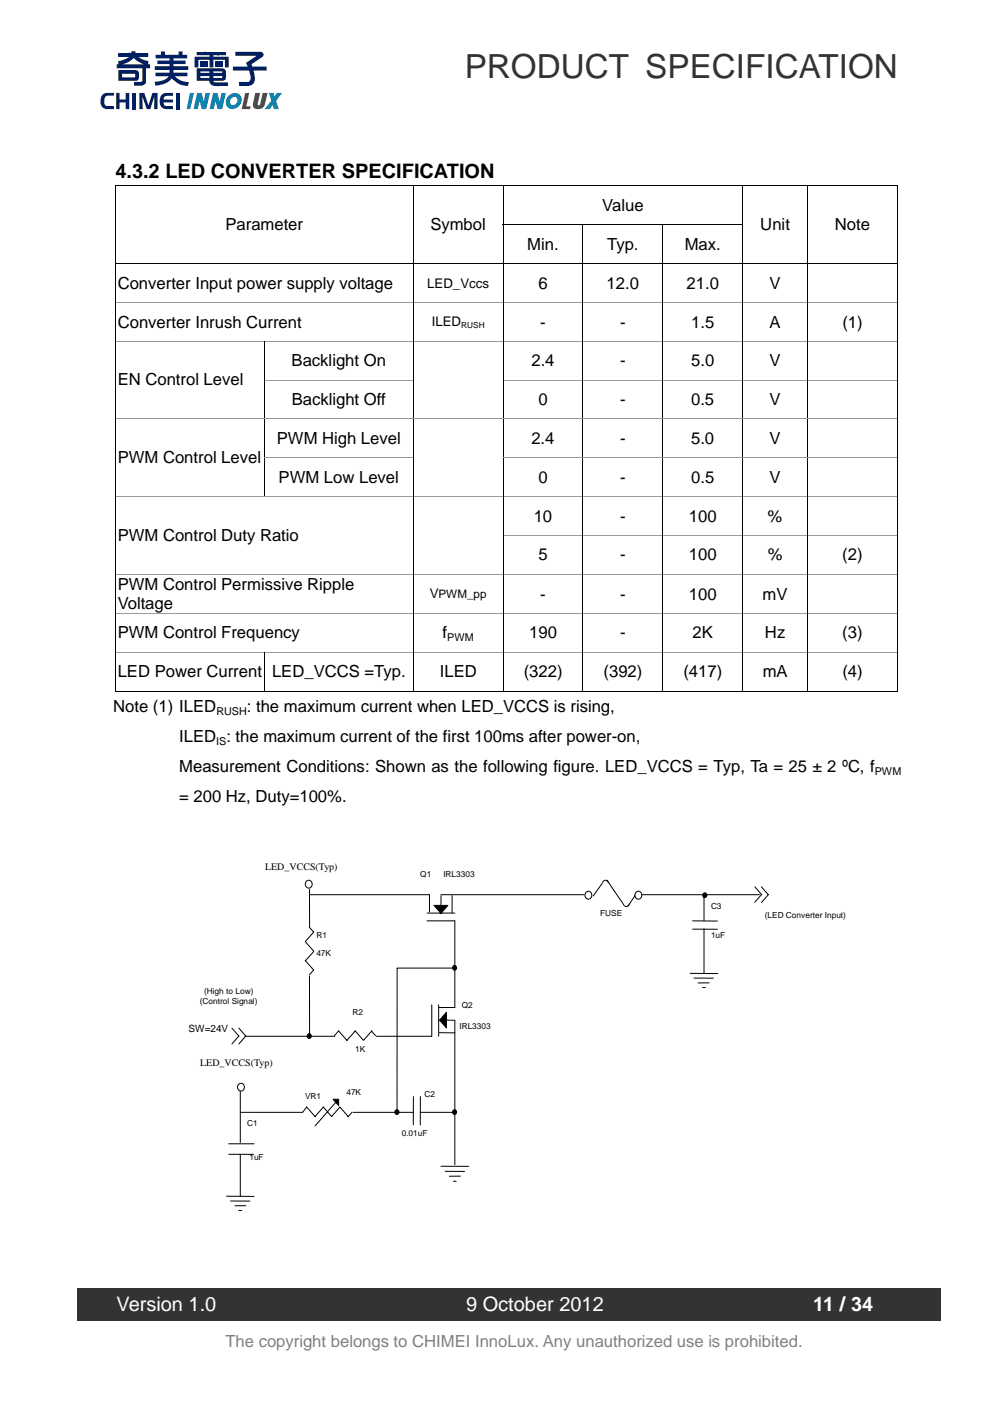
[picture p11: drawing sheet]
<svg xmlns="http://www.w3.org/2000/svg" width="210mm" height="297mm" viewBox="0 0 210 297" stroke-linecap="round" stroke-linejoin="round" font-family="sans-serif">
<path d="M16.4 273.3h183.1v6.8h-183.1z" fill="#333"/>
<g fill="#002063">
<path d="M37.3 19.7h.7v3.4h-.7z"/>
<path d="M28.1 19.7h.8v3.4h-.8z"/>
</g>
<g fill="#002063">
<path d="M34.2 20.2l.9-.5h1.6v.6h-1.2a.73 .73 0 0 0-.8 .8h2v.6h-2.1l.4 .7 1.7 .1v.6h-1.6a1.69 1.69 0 0 1-1.1-2.4z" fill-rule="evenodd"/>
<path d="M29.5 19.7h1.1l.9 2.6 .8-2.6h1.1v3.4h-.7v-2.7l-.8 2.7h-.8l-.9-2.7 .1 2.7h-.8z" fill-rule="evenodd"/>
<path d="M24.6 19.7h.8v1.4h1.2v-1.4h.8v3.4h-.8v-1.4h-1.2v1.4h-.8z" fill-rule="evenodd"/>
<path d="M21.7 20.2l.8-.5h1.7v.6h-1.3a.95 .95 0 0 0-.8 1.2v.5l.3 .4 1.8 .1v.6h-1.7a1.65 1.65 0 0 1-1.1-2.4z" fill-rule="evenodd"/>
</g>
<g fill="#007cc5">
<path d="M40.3 19.7h.8l-.8 3.4h-.7z" fill-rule="evenodd"/>
<path d="M41.8 19.7h1l.4 1.9 .4-1.9h.9l-.8 3.4h-.9l-.5-1.7-.4 1.7h-.9z" fill-rule="evenodd"/>
<path d="M45.2 19.7h.9l.5 1.9 .4-1.9h.9l-.8 3.4h-1l-.4-1.7-.4 1.7h-.9z" fill-rule="evenodd"/>
</g>
<path d="M52 19.7h.9l-.7 2.8h.9l-.1 .6h-1.8z" fill-rule="evenodd" fill="#df3232"/>
<path d="M54.1 19.7h1.1l-.5 2.2 .1 .4 .4-.2 .5-2.4h1l-.5 2.4a1.48 1.48 0 0 1-2.5 .6l-.1-.5z" fill-rule="evenodd" fill="#0e9f35"/>
<g fill="#007cc5">
<path d="M57 19.7h1l.2 .8 .5-.8h1.1l-1.3 1.7 .6 1.7h-1l-.3-.9-.6 .9h-1.1l1.4-1.7z" fill-rule="evenodd"/>
<path d="M48.5 20.3a1.57 1.57 0 0 0-.3 2.4 1.57 1.57 0 0 0 2.5-.2 1.57 1.57 0 0 0 .2-2.4 1.57 1.57 0 0 0-2.4 .2zM49 20.8a.77 .77 0 0 1 1.2 0 .77 .77 0 0 1-.1 1.2 .77 .77 0 0 1-1.2 0 .77 .77 0 0 1 .1-1.2z" fill-rule="evenodd"/>
</g>
<g fill="#002063">
<path d="M33 11.6h1.1v-.7h.9v.7h2.9v-.7h.8v.7h1v.8h-2.9v.4h2.5v.8h-2.5v.4h3.1v.8h-3.1v.6h3v.8h-2.7a4 4 0 0 0 2.9 1.2l-.2 .8a4.4 4.4 0 0 1-3.4-1.6 4.4 4.4 0 0 1-3.4 1.6l-.2-.9a3.5 3.5 0 0 0 3-1.1h-2.8v-.8h2.9v-.6h-3.1v-.8h3.1v-.4h-2.5v-.8h2.5v-.4h-2.9z"/>
<path d="M49.9 11h5.4a.6 .6 0 0 1 .5 .4 .6 .6 0 0 1-.2 .7l-2.3 1.5 .2 .5h3v.9h-2.7a2.68 2.68 0 0 1-.1 2.8l-1.1 .4h-1.9v-.8h2l.3-.4 .1-.8-.3-1.2h-3.4v-.9h3.1l-.3-.8 2.2-1.5h-4.5z"/>
<path d="M45.7 13h1.6v.4h-1.6z"/>
<path d="M45.7 13.7h1.6v.4h-1.6z"/>
<path d="M41.7 11h6.2v.7h-2.7v.3l3.3 .1v2.2h-.8v-1.6h-2.5v1.6h-.8v-1.6h-2.3v1.6h-.8v-2.2l3.1-.1v-.3h-2.7z"/>
<path d="M42.4 13h1.7v.4h-1.7z"/>
<path d="M42.4 13.7h1.7v.4h-1.7z"/>
<path d="M25.1 14.9v2.2h3.8l.4-.2 .1-.3a1.81 1.81 0 0 0-.1-1.5l-.6-.3zM25.9 15.6h2.8v.8h-2.8z"/>
<path d="M25 11.3v.8h2.4l-1.2 .6-1.1 .2v.7h-.4v.9h5.5v2.6l-.4 .3h-1.4v.8h1.6a1.17 1.17 0 0 0 .9-.7v-3h.9v-.9h-.4v-.7a3.9 3.9 0 0 1-2.1-.8h2.1v-.8h-2.7v-.4h-.8v.4zM25.8 13.6a3.8 3.8 0 0 0 2.5-1.3 4.8 4.8 0 0 0 2.7 1.3z"/>
<path d="M41.7 14.6v2.5h2.7a1.14 1.14 0 0 0 1.1 1.1h2.8v-.7h-2.7l-.4-.4h1.9l.7-.2 .1-.5v-1.2a.83 .83 0 0 0-.8-.7zM45.2 15.1h1.9v.4h-1.9zM45.2 16.1h1.9v.4h-1.9zM42.5 16.1h1.9v.4h-1.8zM42.5 15.1h1.9v.4h-1.9z"/>
</g>
<g fill="#000">
<path d="M24.4 39.3h.2v.2h-.2zM190.2 39.3h.2v.2h-.2zM24.4 47.6h.2v.2h-.2zM87.5 47.6h.2v.2h-.2zM171.1 47.6h.2v.2h-.2zM190.2 47.6h.2v.2h-.2zM24.4 64h.2v.2h-.2zM24.4 72.3h.2v.1h-.2zM190.2 64h.2v.2h-.2zM190.2 72.3h.2v.1h-.2zM24.4 80.5h.2v.2h-.2zM24.4 88.7h.2v.2h-.2z"/>
<path d="M24.4 97h.2v.1h-.2zM56 80.5h.1v.2h-.1zM56 97h.1v.1h-.1zM87.5 80.5h.2v.2h-.2zM87.5 97h.2v.1h-.2zM106.6 80.5h.1v.2h-.1zM106.6 97h.1v.1h-.1zM190.2 80.5h.2v.2h-.2zM190.2 88.7h.2v.2h-.2zM190.2 97h.2v.1h-.2zM24.4 105.2h.2v.1h-.2zM24.4 113.4h.2v.2h-.2z"/>
<path d="M87.5 113.4h.2v.2h-.2zM106.6 113.4h.1v.2h-.1zM190.2 105.2h.2v.1h-.2zM190.2 113.4h.2v.2h-.2zM24.4 121.7h.2v.1h-.2zM24.4 129.9h.2v.2h-.2zM24.4 138.2h.2v.1h-.2zM190.2 121.7h.2v.1h-.2zM190.2 129.9h.2v.2h-.2zM190.2 138.2h.2v.1h-.2zM190.2 146.4h.2v.2h-.2z"/>
</g>
<g fill="none" stroke="#000" stroke-width=".21">
<path d="M24.4 39.4h166M24.5 39.5v8.1M87.6 39.5v8.1M106.7 39.5v8.1M157.5 39.5v8.1M171.2 39.5v8.1M190.3 39.5v8.1M24.4 55.9h166M24.5 47.8v8M24.5 56v8M87.6 47.8v8M87.6 56v8"/>
<path d="M106.6 47.7h50.9M106.7 47.8v8M106.7 56v8M123.6 47.8v8M123.6 56v8M140.5 47.8v8M140.5 56v8M157.5 47.8v8M157.5 56v8M171.2 47.8v8M171.2 56v8M190.3 47.8v8"/>
<path d="M190.3 56v8M24.5 64.2v8.1M24.5 72.4v8.1M56 72.4v8.1M87.6 64.2v8.1M87.6 72.4v8.1M106.7 64.2v8.1M106.7 72.4v8.1M123.6 64.2v8.1M123.6 72.4v8.1M140.5 64.2v8.1M140.5 72.4v8.1"/>
<path d="M157.5 64.2v8.1M157.5 72.4v8.1M171.2 64.2v8.1M171.2 72.4v8.1M190.3 64.2v8.1M190.3 72.4v8.1M24.5 80.7v8M24.5 88.9v8.1M24.5 97.1v8.1M56 80.7v8M56 88.9v8.1M56 97.1v8.1"/>
<path d="M87.6 80.7v8M87.6 88.9v8.1M87.6 97.1v8.1M106.7 80.7v8M106.7 88.9v8.1M106.7 97.1v8.1M123.6 80.7v8M123.6 88.9v8.1M123.6 97.1v8.1M140.5 80.7v8M140.5 88.9v8.1M140.5 97.1v8.1"/>
<path d="M157.5 80.7v8M157.5 88.9v8.1M157.5 97.1v8.1M171.2 80.7v8M171.2 88.9v8.1M171.2 97.1v8.1M190.3 80.7v8M190.3 88.9v8.1M190.3 97.1v8.1M24.5 105.3v8.1M24.5 113.6v8.1M87.6 105.3v8.1"/>
<path d="M87.6 113.6v8.1M106.7 105.3v8.1M106.7 113.6v8.1M123.6 105.3v8.1M123.6 113.6v8.1M140.5 105.3v8.1M140.5 113.6v8.1M157.5 105.3v8.1M157.5 113.6v8.1M171.2 105.3v8.1M171.2 113.6v8.1M190.3 105.3v8.1"/>
<path d="M190.3 113.6v8.1M24.5 121.8v8.1M24.5 130.1v8.1M24.5 138.3v8.3M56 138.3v8.3M87.6 121.8v8.1M87.6 130.1v8.1M87.6 138.3v8.3M106.7 121.8v8.1M106.7 130.1v8.1M106.7 138.3v8.3M123.6 121.8v8.1"/>
<path d="M123.6 130.1v8.1M123.6 138.3v8.3M140.5 121.8v8.1M140.5 130.1v8.1M140.5 138.3v8.3M157.5 121.8v8.1M157.5 130.1v8.1M157.5 138.3v8.3M171.2 121.8v8.1M171.2 130.1v8.1M171.2 138.3v8.3M190.3 121.8v8.1"/>
<path d="M190.3 130.1v8.1M190.3 138.3v8.3M24.4 146.5h31.6M56.1 146.5h31.4M87.7 146.5h18.9M106.7 146.5h16.8M123.7 146.5h16.7M140.6 146.5h16.8M157.5 146.5h13.6M171.3 146.5h18.9M65.6 188.6v8l.9 1-1.8 2 1.8 2.1M65.6 189.7h25.5v3.7"/>
<path d="M90.6 195.2h5.8v18.4h-3.4M90.6 193.6h5.8M92 192h3l-1.5 1.6zM93.5 189.7h30.3M93.5 189.9v2M95.9 189.9l-.1 3.6M127.7 187.2l-1.9 2.8M128.7 186.6l1.5 2.2M136.1 189.7h24.9M146.8 195.2l5.3 .1M146.8 197h5.3M149.3 190.2v5"/>
<path d="M149.3 196.9v9.5M160 188l1.5 1.7M161.4 188l1.5 1.7-1.5 1.7M161.5 189.6l-1.5 1.7M49.2 218l1.5 1.7-1.5 1.6M50.7 218l1.4 1.7-1.4 1.6M51.9 219.7h19.1M64.7 203.7l1.8 2-.9 1M65.6 206.9v12.7M66.5 201.7l-1.8 2M78.8 218.6l.8 1M78.8 218.6l-1.7 2-1.8-2-1.7 2-1.8-2-.9 1"/>
<path d="M84.2 205.3h12.2M84.2 205.3v30.7M91.5 213v6.7h-11.7M93 213v6.7M93.2 218.9l3.2 .1M94.7 214.6v3.4l-1.5-1.7zM94.7 216.3h1.7M96.4 216.4v30.6M146.3 206.4h5.9M147.2 207.4h4.1M149 209.4h.6M150.4 208.4h-2.4"/>
<path d="M50.9 235.8h13.3l.8-1.1 1.8 2 1.8-2 1.7 2 1.8-2 1.7 2M50.9 231.4v10.8M70.6 233.1h1.2v1.3zM71.2 233.7l-4.4 5M74.7 235.8l-.9 1M74.9 235.8h12.7M87.7 232.5l-.1 6M89.1 235.8h6.8M89.1 232.5v6M48 253.6l5.9 .1M48.5 244.7l5.3 .1M48.5 242.5h5.4"/>
<path d="M48.9 254.6l4.1 .1M50.6 256.6l.6 .1M50.9 244.7v8.9M52.1 255.6l-2.3 .1M93.5 247.3h5.9M94.4 248.3l4.1 .1M96.1 250.4l.6 .1M97.6 249.4h-2.3"/>
<circle cx="65.5" cy="187.4" r=".8"/>
<circle cx="149.4" cy="189.8" r=".48"/>
<circle cx="65.6" cy="219.6" r=".47"/>
<circle cx="96.4" cy="205.2" r=".47"/>
<circle cx="51.1" cy="230.5" r=".79"/>
<circle cx="84.2" cy="235.8" r=".48"/>
<circle cx="96.4" cy="235.8" r=".47"/>
</g>
<path d="M24.6 64.1h165.6M24.6 72.3h165.6M24.6 88.8h165.6M56.1 80.6h31.4M56.1 97h31.4M106.7 80.6h83.5M106.7 97h83.5M24.6 105.3h165.6M106.7 113.5h83.5M24.6 121.8h165.6M24.6 130h165.6M24.6 138.3h165.6" fill="none" stroke="#9a9a9a" stroke-width=".21"/>
<g fill="#000">
<path d="M92 192h3l-1.5 1.6zM94.7 214.6v3.4l-1.5-1.7zM70.6 233.1h1.2v1.3z"/>
<circle cx="149.4" cy="189.8" r=".48"/>
<circle cx="65.6" cy="219.6" r=".47"/>
<circle cx="96.4" cy="205.2" r=".47"/>
<circle cx="84.2" cy="235.8" r=".48"/>
<circle cx="96.4" cy="235.8" r=".47"/>
</g>
<path d="M127.9 186.8a.54 .54 0 0 1 .9 .1l.2 .3-.6 1-.7-1.1z" fill-rule="evenodd" fill="#fff"/>
<path d="M127.7 187.1a.65 .65 0 0 1 .7-.5 .65 .65 0 0 1 .6 .6" fill="none" stroke="#000" stroke-width=".21"/>
<path d="M124.2 189.2a.76 .76 0 0 1 1.1 .1 .76 .76 0 0 1 0 1 .76 .76 0 0 1-1.1 .1 .92 .92 0 0 1 0-1.2z" fill-rule="evenodd" fill="#fff"/>
<path d="M124.2 189.2a.76 .76 0 0 1 1.1 .1 .76 .76 0 0 1 0 1 .76 .76 0 0 1-1.1 .1 .92 .92 0 0 1 0-1.2z" fill="none" stroke="#000" stroke-width=".21"/>
<path d="M134.8 189.2a.77 .77 0 0 1 1.1 .1 .77 .77 0 0 1 0 1 .77 .77 0 0 1-1.1 .1 .95 .95 0 0 1 0-1.2z" fill-rule="evenodd" fill="#fff"/>
<path d="M130.2 188.8l1.9 2.8M134.6 190l-1.5 2.2M134.8 189.2a.77 .77 0 0 1 1.1 .1 .77 .77 0 0 1 0 1 .77 .77 0 0 1-1.1 .1 .95 .95 0 0 1 0-1.2z" fill="none" stroke="#000" stroke-width=".21"/>
<path d="M132.8 190.6l.6 1a.65 .65 0 0 1-.6 .6 .65 .65 0 0 1-.7-.5z" fill-rule="evenodd" fill="#fff"/>
<path d="M133.4 191.6a.65 .65 0 0 1-.6 .6 .65 .65 0 0 1-.7-.5" fill="none" stroke="#000" stroke-width=".21"/>
<text font-size="7" fill="#333" x="98.5" y="16.6">PRODUCT SPECIFICATION</text>
<text font-size="4.2" x="24.5" y="37.8">4.3.2 LED CONVERTER SPECIFICATION</text>
<g font-size="4.2" fill="#fff">
<text x="24.7" y="277.9">Version 1.0</text>
<text x="98.8" y="277.9">9 October 2012</text>
<text x="172.4" y="277.9">11 / 34</text>
</g>
<g font-size="3.5">
<text x="127.7" y="44.8">Value</text>
<text x="47.8" y="48.8">Parameter</text>
<text x="91.2" y="48.8">Symbol</text>
<text x="111.8" y="53">Min.</text>
<text x="128.7" y="53">Typ.</text>
<text x="145.2" y="53">Max.</text>
<text x="161.2" y="48.8">Unit</text>
<text x="177" y="48.8">Note</text>
<text x="25" y="61.2">Converter Input power supply voltage</text>
<text x="114.2" y="61.2">6</text>
<text x="128.6" y="61.2">12.0</text>
<text x="145.6" y="61.2">21.0</text>
<text x="163.2" y="61.2">V</text>
<text x="25" y="69.4">Converter Inrush Current</text>
<text x="114.5" y="69.4">-</text>
<text x="131.5" y="69.4">-</text>
<text x="146.5" y="69.4">1.5</text>
<text x="163.2" y="69.4">A</text>
<text x="178.6" y="69.4">(1)</text>
<text x="61.8" y="77.7">Backlight On</text>
<text x="112.7" y="77.7">2.4</text>
<text x="131.5" y="77.7">-</text>
<text x="146.5" y="77.7">5.0</text>
<text x="163.2" y="77.7">V</text>
<text x="25" y="81.7">EN Control Level</text>
<text x="61.8" y="85.9">Backlight Off</text>
<text x="114.2" y="85.9">0</text>
<text x="131.5" y="85.9">-</text>
<text x="146.5" y="85.9">0.5</text>
<text x="163.2" y="85.9">V</text>
<text x="58.7" y="94.1">PWM High Level</text>
<text x="112.7" y="94.1">2.4</text>
<text x="131.5" y="94.1">-</text>
<text x="146.5" y="94.1">5.0</text>
<text x="163.2" y="94.1">V</text>
<text x="25" y="98.2">PWM Control Level</text>
<text x="59.1" y="102.4">PWM Low Level</text>
<text x="114.2" y="102.4">0</text>
<text x="131.5" y="102.4">-</text>
<text x="146.5" y="102.4">0.5</text>
<text x="163.2" y="102.4">V</text>
<text x="113.2" y="110.6">10</text>
<text x="131.5" y="110.6">-</text>
<text x="146" y="110.6">100</text>
<text x="162.8" y="110.6">%</text>
<text x="25" y="114.6">PWM Control Duty Ratio</text>
<text x="114.2" y="118.8">5</text>
<text x="131.5" y="118.8">-</text>
<text x="146" y="118.8">100</text>
<text x="162.8" y="118.8">%</text>
<text x="178.6" y="118.8">(2)</text>
<text x="25" y="125.1">PWM Control Permissive Ripple</text>
<text x="25" y="129.1">Voltage</text>
<text x="114.5" y="127.1">-</text>
<text x="131.5" y="127.1">-</text>
<text x="146" y="127.1">100</text>
<text x="161.7" y="127.1">mV</text>
<text x="25" y="135.4">PWM Control Frequency</text>
<text x="93.9" y="135.4">f</text>
<text x="112.2" y="135.4">190</text>
<text x="131.5" y="135.4">-</text>
<text x="146.8" y="135.4">2K</text>
<text x="162.2" y="135.4">Hz</text>
<text x="178.6" y="135.4">(3)</text>
<text x="25" y="143.6">LED Power Current LED_VCCS =Typ.</text>
<text x="93.2" y="143.6">ILED</text>
<text x="111" y="143.6">(322)</text>
<text x="128" y="143.6">(392)</text>
<text x="144.9" y="143.6">(417)</text>
<text x="161.7" y="143.6">mA</text>
<text x="178.6" y="143.6">(4)</text>
<text x="24" y="151">Note (1) ILED</text>
<text x="52.3" y="151">: the maximum current when LED_VCCS is rising,</text>
<text x="38" y="157.4">ILED : the maximum current of the first 100ms after power-on,</text>
<text x="38" y="163.7">Measurement Conditions: Shown as the following figure. LED_VCCS = Typ, Ta = 25 ± 2 ºC, f</text>
<text x="38" y="170.1">= 200 Hz, Duty=100%.</text>
</g>
<text font-size="3.5" fill="#808080" x="47.8" y="285.6">The copyright belongs to CHIMEI InnoLux. Any unauthorized use is prohibited.</text>
<g font-size="2.8">
<text x="90.6" y="61">LED_Vccs</text>
<text x="91.5" y="69.2">ILED</text>
<text x="91.1" y="126.9">V</text>
</g>
<text font-size="2.5" x="93" y="126.9">PWM_pp</text>
<g font-size="2.3">
<text x="94.8" y="135.9">PWM</text>
<text x="45.9" y="151.6">RUSH</text>
<text x="45.8" y="157.9">IS</text>
<text x="185.5" y="164.3">PWM</text>
</g>
<g font-size="2.1">
<text x="56.2" y="184.4">LED_VCCS(Typ)</text>
<text x="40" y="218.9">SW=24V</text>
<text x="42.5" y="226.1">LED_VCCS(Typ)</text>
</g>
<g font-size="1.8">
<text x="97.8" y="69.6">RUSH</text>
<text x="89.1" y="186">Q1</text>
<text x="94" y="186">IRL3303</text>
<text x="127.3" y="194.3">FUSE</text>
<text x="150.7" y="192.7">C3</text>
<text x="162.2" y="194.6">(LED Converter Input)</text>
<text x="67.1" y="198.8">R1</text>
<text x="67.1" y="202.6">47K</text>
<text x="150.7" y="198.8">1uF</text>
<text x="42.4" y="212.8">(Control Signal)</text>
<text x="43.3" y="210.8">(High to Low)</text>
<text x="74.8" y="215.2">R2</text>
<text x="97.9" y="213.8">Q2</text>
<text x="97.4" y="218.2">IRL3303</text>
<text x="75.3" y="223">1K</text>
<text x="64.7" y="233">VR1</text>
<text x="73.4" y="232.1">47K</text>
<text x="90" y="232.7">C2</text>
<text x="52.4" y="238.8">C1</text>
<text x="85.2" y="240.8">0.01uF</text>
<text x="52.9" y="246">1uF</text>
</g>
</svg>
